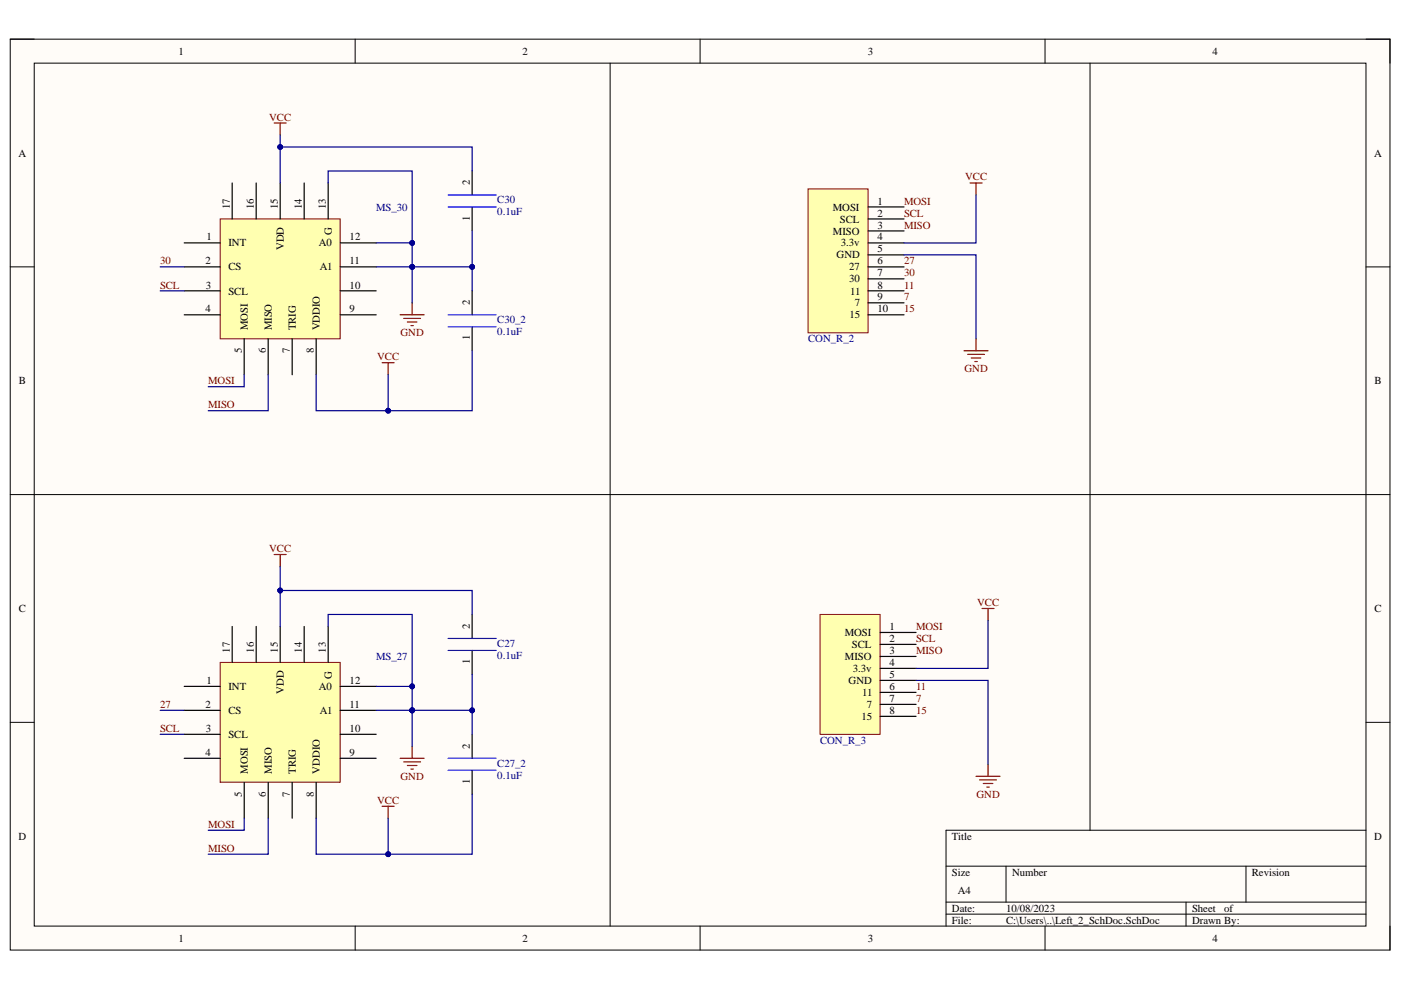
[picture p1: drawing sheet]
<svg xmlns="http://www.w3.org/2000/svg" width="297mm" height="210mm" viewBox="0 0 297 210" stroke-linecap="round" stroke-linejoin="round" font-family="sans-serif">
<path d="M2.2 8.3h292.5v193.1h-292.5z" fill-rule="evenodd" fill="#fffcf8"/>
<path d="M2.2 8.3h292.5v193.1h-292.5z" fill="none" stroke="#000" stroke-width=".21"/>
<path d="M7.3 13.4h282.3v183h-282.3z" fill-rule="evenodd" fill="#fffcf8"/>
<g fill="none" stroke="#000" stroke-width=".21">
<path d="M2.2 8.3h5.1M7.3 13.4h282.3v183h-282.3zM75.3 8.3v5.1M148.4 8.3v5.1M221.6 8.3v5.1M289.6 8.3h5.1v5.1M2.2 56.6h5.1M289.6 56.6h5.1M2.2 104.9h5.1M289.6 104.9h5.1M2.2 153.2h5.1M289.6 153.2h5.1"/>
<path d="M289.6 176h-89v20.4M75.3 196.4v5M148.4 196.4v5M200.6 183.7h89M200.6 191.3h89M200.6 193.8h89M213.3 183.7v7.6M221.6 196.4v5M251.5 191.3v5.1M264.2 183.7v7.6M294.7 196.4v5"/>
</g>
<path d="M46.7 140.4h25.4v25.5h-25.4z" fill-rule="evenodd" fill="#ffffb0"/>
<path d="M46.7 140.4h25.4v25.5h-25.4z" fill="none" stroke="#800000" stroke-width=".21"/>
<g fill="none" stroke="#000" stroke-width=".25">
<path d="M49.2 132.8v7.6M54.3 132.8v7.6M59.4 132.8v7.6M64.5 132.8v7.6M69.6 132.8v7.6M100.1 130.3v5.1M100.1 137.9v5.1M39.1 145.5h7.6M39.1 150.6h7.6M39.1 155.7h7.6M72.1 145.5h7.7M72.1 150.6h7.7"/>
<path d="M72.1 155.7h7.7M100.1 155.7v5.1M39.1 160.8h7.6M51.8 165.9v7.6M56.9 165.9v7.6M61.9 165.9v7.6M67 165.9v7.6M72.1 160.8h7.7M100.1 163.3v5.1"/>
</g>
<path d="M95 137.9h10.2M95 135.4h10.2M95 163.3h10.2M95 160.8h10.2" fill="none" stroke="#00f" stroke-width=".25"/>
<path d="M87.4 158.2v2.6M81 170.9h2.6M82.3 170.9v2.6M84.8 160.8h5.1M85.6 161.5h3.6M86.4 162.3h2M87.1 163.1h.5" fill="none" stroke="#800000" stroke-width=".25"/>
<path d="M46.7 46.4h25.4v25.4h-25.4z" fill-rule="evenodd" fill="#ffffb0"/>
<path d="M46.7 46.4h25.4v25.4h-25.4z" fill="none" stroke="#800000" stroke-width=".21"/>
<g fill="none" stroke="#000" stroke-width=".25">
<path d="M49.2 38.8v7.6M54.3 38.8v7.6M59.4 38.8v7.6M64.5 38.8v7.6M69.6 38.8v7.6M100.1 36.3v5M39.1 51.5h7.6M39.1 56.6h7.6M72.1 51.5h7.7M72.1 56.6h7.7M100.1 43.9v5.1M39.1 61.7h7.6"/>
<path d="M39.1 66.7h7.6M51.8 71.8v7.7M56.9 71.8v7.7M61.9 71.8v7.7M67 71.8v7.7M72.1 61.7h7.7M72.1 66.7h7.7M100.1 61.7v5M100.1 69.3v5.1"/>
</g>
<path d="M58.1 26.1h2.6M59.4 26.1v2.5M81 76.9h2.6M82.3 76.9v2.6M84.8 66.7h5.1M85.6 67.5h3.6M86.4 68.3h2M87.1 69h.5M87.4 64.2v2.5M58.1 117.6h2.6M59.4 117.6v2.5" fill="none" stroke="#800000" stroke-width=".25"/>
<path d="M95 43.9h10.2M95 41.3h10.2M95 69.3h10.2M95 66.7h10.2" fill="none" stroke="#00f" stroke-width=".25"/>
<path d="M171.3 40.1h12.7v30.5h-12.7z" fill-rule="evenodd" fill="#ffffb0"/>
<path d="M171.3 40.1h12.7v30.5h-12.7z" fill="none" stroke="#800000" stroke-width=".21"/>
<path d="M184 49h7.7M184 43.9h7.7M184 51.5h7.7M184 54h7.7M184 46.4h7.7M184 59.1h7.7M184 56.6h7.7M184 64.2h7.7M184 61.7h7.7M184 66.7h7.7" fill="none" stroke="#000" stroke-width=".25"/>
<path d="M173.9 130.3h12.7v25.4h-12.7z" fill-rule="evenodd" fill="#ffffb0"/>
<path d="M173.9 130.3h12.7v25.4h-12.7z" fill="none" stroke="#800000" stroke-width=".21"/>
<path d="M186.6 139.2h7.6M186.6 134.1h7.6M186.6 136.6h7.6M186.6 141.7h7.6M186.6 144.3h7.6M186.6 151.9h7.6M186.6 149.3h7.6M186.6 146.8h7.6" fill="none" stroke="#000" stroke-width=".25"/>
<g fill="none" stroke="#800000" stroke-width=".25">
<path d="M205.7 38.8h2.5M206.9 38.8v2.5M204.4 74.4h5.1M205.2 75.1h3.5M205.9 75.9h2.1M206.7 76.7h.5M206.9 71.8v2.6M208.2 129h2.6M209.5 129v2.5M206.9 164.6h5.1M207.7 165.4h3.6M208.5 166.1h2"/>
<path d="M209.2 166.9h.5M209.5 162v2.6"/>
</g>
<path d="M231.1 13.4v162.6M7.3 104.9h282.3" fill="none" stroke="#000" stroke-width=".21"/>
<path d="M34 56.6h5.1M34 61.7h5.1M51.8 79.5v2.5h-7.7M56.9 79.5v7.6h-12.8M59.4 125.2h40.7v5.1M34 155.7h5.1M34 150.6h5.1M51.8 173.5v2.5h-7.7M56.9 173.5v7.6h-12.8" fill="none" stroke="#000080" stroke-width=".25"/>
<circle cx="59.4" cy="125.2" r=".51" fill="#000080"/>
<circle cx="59.4" cy="125.2" r=".51" fill="none" stroke="#000080" stroke-width=".21"/>
<path d="M59.4 31.2h40.7v5.1" fill="none" stroke="#000080" stroke-width=".25"/>
<circle cx="59.4" cy="31.2" r=".51" fill="#000080"/>
<circle cx="59.4" cy="31.2" r=".51" fill="none" stroke="#000080" stroke-width=".21"/>
<path d="M100.1 168.4v12.7h-33.1v-7.6" fill="none" stroke="#000080" stroke-width=".25"/>
<circle cx="82.3" cy="181.1" r=".51" fill="#000080"/>
<circle cx="82.3" cy="181.1" r=".51" fill="none" stroke="#000080" stroke-width=".21"/>
<path d="M100.1 74.4v12.7h-33.1v-7.6" fill="none" stroke="#000080" stroke-width=".25"/>
<circle cx="82.3" cy="87.1" r=".51" fill="#000080"/>
<circle cx="82.3" cy="87.1" r=".51" fill="none" stroke="#000080" stroke-width=".21"/>
<path d="M69.6 132.8v-2.5h17.8v20.3" fill="none" stroke="#000080" stroke-width=".25"/>
<circle cx="87.4" cy="145.5" r=".51" fill="#000080"/>
<circle cx="87.4" cy="145.5" r=".51" fill="none" stroke="#000080" stroke-width=".21"/>
<circle cx="87.4" cy="150.6" r=".51" fill="#000080"/>
<circle cx="87.4" cy="150.6" r=".51" fill="none" stroke="#000080" stroke-width=".21"/>
<path d="M69.6 38.8v-2.5h17.8v27.9" fill="none" stroke="#000080" stroke-width=".25"/>
<circle cx="87.4" cy="51.5" r=".51" fill="#000080"/>
<circle cx="87.4" cy="51.5" r=".51" fill="none" stroke="#000080" stroke-width=".21"/>
<circle cx="87.4" cy="56.6" r=".51" fill="#000080"/>
<circle cx="87.4" cy="56.6" r=".51" fill="none" stroke="#000080" stroke-width=".21"/>
<path d="M79.8 150.6h7.6" fill="none" stroke="#000080" stroke-width=".25"/>
<circle cx="87.4" cy="150.6" r=".51" fill="#000080"/>
<circle cx="87.4" cy="150.6" r=".51" fill="none" stroke="#000080" stroke-width=".21"/>
<path d="M79.8 145.5h7.6" fill="none" stroke="#000080" stroke-width=".25"/>
<circle cx="87.4" cy="145.5" r=".51" fill="#000080"/>
<circle cx="87.4" cy="145.5" r=".51" fill="none" stroke="#000080" stroke-width=".21"/>
<path d="M79.8 56.6h7.6" fill="none" stroke="#000080" stroke-width=".25"/>
<circle cx="87.4" cy="56.6" r=".51" fill="#000080"/>
<circle cx="87.4" cy="56.6" r=".51" fill="none" stroke="#000080" stroke-width=".21"/>
<path d="M79.8 51.5h7.6" fill="none" stroke="#000080" stroke-width=".25"/>
<circle cx="87.4" cy="51.5" r=".51" fill="#000080"/>
<circle cx="87.4" cy="51.5" r=".51" fill="none" stroke="#000080" stroke-width=".21"/>
<path d="M87.4 150.6h12.7v5.1" fill="none" stroke="#000080" stroke-width=".25"/>
<circle cx="87.4" cy="150.6" r=".51" fill="#000080"/>
<circle cx="87.4" cy="150.6" r=".51" fill="none" stroke="#000080" stroke-width=".21"/>
<circle cx="100.1" cy="150.6" r=".51" fill="#000080"/>
<circle cx="100.1" cy="150.6" r=".51" fill="none" stroke="#000080" stroke-width=".21"/>
<path d="M87.4 56.6h12.7v5.1" fill="none" stroke="#000080" stroke-width=".25"/>
<circle cx="87.4" cy="56.6" r=".51" fill="#000080"/>
<circle cx="87.4" cy="56.6" r=".51" fill="none" stroke="#000080" stroke-width=".21"/>
<circle cx="100.1" cy="56.6" r=".51" fill="#000080"/>
<circle cx="100.1" cy="56.6" r=".51" fill="none" stroke="#000080" stroke-width=".21"/>
<path d="M191.7 54h15.2v17.8M206.9 41.3v10.2h-15.2M59.4 120.1v12.7M209.5 131.5v10.2h-15.3M194.2 144.3h15.3v17.7" fill="none" stroke="#000080" stroke-width=".25"/>
<circle cx="59.4" cy="125.2" r=".51" fill="#000080"/>
<circle cx="59.4" cy="125.2" r=".51" fill="none" stroke="#000080" stroke-width=".21"/>
<path d="M59.4 28.6v10.2" fill="none" stroke="#000080" stroke-width=".25"/>
<circle cx="59.4" cy="31.2" r=".51" fill="#000080"/>
<circle cx="59.4" cy="31.2" r=".51" fill="none" stroke="#000080" stroke-width=".21"/>
<path d="M82.3 173.5v7.6" fill="none" stroke="#000080" stroke-width=".25"/>
<circle cx="82.3" cy="181.1" r=".51" fill="#000080"/>
<circle cx="82.3" cy="181.1" r=".51" fill="none" stroke="#000080" stroke-width=".21"/>
<path d="M82.3 79.5v7.6" fill="none" stroke="#000080" stroke-width=".25"/>
<circle cx="82.3" cy="87.1" r=".51" fill="#000080"/>
<circle cx="82.3" cy="87.1" r=".51" fill="none" stroke="#000080" stroke-width=".21"/>
<path d="M87.4 150.6v7.6" fill="none" stroke="#000080" stroke-width=".25"/>
<circle cx="87.4" cy="150.6" r=".51" fill="#000080"/>
<circle cx="87.4" cy="150.6" r=".51" fill="none" stroke="#000080" stroke-width=".21"/>
<path d="M100.1 143v7.6" fill="none" stroke="#000080" stroke-width=".25"/>
<circle cx="100.1" cy="150.6" r=".51" fill="#000080"/>
<circle cx="100.1" cy="150.6" r=".51" fill="none" stroke="#000080" stroke-width=".21"/>
<path d="M100.1 49v7.6" fill="none" stroke="#000080" stroke-width=".25"/>
<circle cx="100.1" cy="56.6" r=".51" fill="#000080"/>
<circle cx="100.1" cy="56.6" r=".51" fill="none" stroke="#000080" stroke-width=".21"/>
<path d="M129.4 13.4v183" fill="none" stroke="#000" stroke-width=".21"/>
<g font-size="2.3">
<text x="37.9" y="11.6">1</text>
<text x="110.8" y="11.6">2</text>
<text x="184" y="11.6">3</text>
<text x="257" y="11.6">4</text>
<text x="3.9" y="33.2">A</text>
<text x="291.3" y="33.2">A</text>
<text x="99.6" y="39.3" transform="rotate(-90 99.6 39.3)">2</text>
<text x="48.7" y="44.4" transform="rotate(-90 48.7 44.4)">17</text>
<text x="53.8" y="44.4" transform="rotate(-90 53.8 44.4)">16</text>
<text x="58.9" y="44.4" transform="rotate(-90 58.9 44.4)">15</text>
<text x="64" y="44.4" transform="rotate(-90 64 44.4)">14</text>
<text x="69.1" y="44.4" transform="rotate(-90 69.1 44.4)">13</text>
<text x="99.6" y="46.8" transform="rotate(-90 99.6 46.8)">1</text>
<text x="176.6" y="44.6">MOSI</text>
<text x="178.1" y="47.2">SCL</text>
<text x="186" y="43.4">1</text>
<text x="186" y="45.9">2</text>
<text x="43.8" y="51">1</text>
<text x="48.4" y="52.3">INT</text>
<text x="60.2" y="53.1" transform="rotate(-90 60.2 53.1)">VDD</text>
<text x="67.6" y="52.3">A0</text>
<text x="70.4" y="49.8" transform="rotate(-90 70.4 49.8)">G</text>
<text x="74.1" y="51">12</text>
<text x="176.6" y="49.7">MISO</text>
<text x="178.3" y="52.3">3.3v</text>
<text x="186" y="48.5">3</text>
<text x="186" y="51">4</text>
<text x="186" y="53.5">5</text>
<text x="43.6" y="56.1">2</text>
<text x="48.4" y="57.3">CS</text>
<text x="67.8" y="57.3">A1</text>
<text x="74.1" y="56.1">11</text>
<text x="177.4" y="54.8">GND</text>
<text x="180" y="59.9">30</text>
<text x="180" y="57.3">27</text>
<text x="186" y="58.6">7</text>
<text x="186" y="56.1">6</text>
<text x="43.7" y="61.2">3</text>
<text x="48.4" y="62.4">SCL</text>
<text x="74.1" y="61.2">10</text>
<text x="99.6" y="64.7" transform="rotate(-90 99.6 64.7)">2</text>
<text x="180.2" y="62.4">11</text>
<text x="181.2" y="65">7</text>
<text x="186" y="63.7">9</text>
<text x="186" y="61.2">8</text>
<text x="43.6" y="66.2">4</text>
<text x="52.6" y="70.1" transform="rotate(-90 52.6 70.1)">MOSI</text>
<text x="57.6" y="70.1" transform="rotate(-90 57.6 70.1)">MISO</text>
<text x="62.7" y="70.1" transform="rotate(-90 62.7 70.1)">TRIG</text>
<text x="67.8" y="70.1" transform="rotate(-90 67.8 70.1)">VDDIO</text>
<text x="74.1" y="66.2">9</text>
<text x="180.1" y="67.5">15</text>
<text x="186" y="66.2">10</text>
<text x="51.3" y="74.9" transform="rotate(-90 51.3 74.9)">5</text>
<text x="56.4" y="74.9" transform="rotate(-90 56.4 74.9)">6</text>
<text x="61.4" y="74.9" transform="rotate(-90 61.4 74.9)">7</text>
<text x="66.5" y="74.9" transform="rotate(-90 66.5 74.9)">8</text>
<text x="99.6" y="72.2" transform="rotate(-90 99.6 72.2)">1</text>
<text x="4" y="81.5">B</text>
<text x="291.4" y="81.5">B</text>
<text x="4" y="129.8">C</text>
<text x="291.4" y="129.8">C</text>
<text x="99.6" y="133.3" transform="rotate(-90 99.6 133.3)">2</text>
<text x="179.1" y="134.9">MOSI</text>
<text x="180.6" y="137.4">SCL</text>
<text x="188.6" y="133.6">1</text>
<text x="188.6" y="136.1">2</text>
<text x="48.7" y="138.4" transform="rotate(-90 48.7 138.4)">17</text>
<text x="53.8" y="138.4" transform="rotate(-90 53.8 138.4)">16</text>
<text x="58.9" y="138.4" transform="rotate(-90 58.9 138.4)">15</text>
<text x="64" y="138.4" transform="rotate(-90 64 138.4)">14</text>
<text x="69.1" y="138.4" transform="rotate(-90 69.1 138.4)">13</text>
<text x="70.4" y="143.9" transform="rotate(-90 70.4 143.9)">G</text>
<text x="99.6" y="140.8" transform="rotate(-90 99.6 140.8)">1</text>
<text x="179.1" y="139.9">MISO</text>
<text x="180.8" y="142.5">3.3v</text>
<text x="188.6" y="138.7">3</text>
<text x="188.6" y="141.2">4</text>
<text x="188.6" y="143.7">5</text>
<text x="43.8" y="145">1</text>
<text x="48.4" y="146.3">INT</text>
<text x="60.2" y="147.1" transform="rotate(-90 60.2 147.1)">VDD</text>
<text x="67.6" y="146.3">A0</text>
<text x="74.1" y="145">12</text>
<text x="179.9" y="145">GND</text>
<text x="182.8" y="147.6">11</text>
<text x="188.6" y="148.8">7</text>
<text x="188.6" y="146.3">6</text>
<text x="43.6" y="150.1">2</text>
<text x="43.7" y="155.2">3</text>
<text x="48.4" y="151.4">CS</text>
<text x="67.8" y="151.4">A1</text>
<text x="74.1" y="155.2">10</text>
<text x="74.1" y="150.1">11</text>
<text x="182.7" y="152.7">15</text>
<text x="183.8" y="150.1">7</text>
<text x="188.6" y="151.4">8</text>
<text x="43.6" y="160.3">4</text>
<text x="48.4" y="156.5">SCL</text>
<text x="74.1" y="160.3">9</text>
<text x="99.6" y="158.7" transform="rotate(-90 99.6 158.7)">2</text>
<text x="52.6" y="164.1" transform="rotate(-90 52.6 164.1)">MOSI</text>
<text x="57.6" y="164.1" transform="rotate(-90 57.6 164.1)">MISO</text>
<text x="62.7" y="164.1" transform="rotate(-90 62.7 164.1)">TRIG</text>
<text x="67.8" y="164.1" transform="rotate(-90 67.8 164.1)">VDDIO</text>
<text x="99.6" y="166.2" transform="rotate(-90 99.6 166.2)">1</text>
<text x="51.3" y="168.9" transform="rotate(-90 51.3 168.9)">5</text>
<text x="56.4" y="168.9" transform="rotate(-90 56.4 168.9)">6</text>
<text x="61.4" y="168.9" transform="rotate(-90 61.4 168.9)">7</text>
<text x="66.5" y="168.9" transform="rotate(-90 66.5 168.9)">8</text>
<text x="3.9" y="178.1">D</text>
<text x="201.8" y="178.1">Title</text>
<text x="291.4" y="178.1">D</text>
<text x="201.8" y="185.7">Size</text>
<text x="214.6" y="185.7">Number</text>
<text x="265.4" y="185.7">Revision</text>
<text x="203.1" y="189.5">A4</text>
<text x="201.8" y="193.3">Date:</text>
<text x="201.8" y="195.9">File:</text>
<text x="213.3" y="193.3">10/08/2023</text>
<text x="213.3" y="195.9">C:\Users\..\Left_2_SchDoc.SchDoc</text>
<text x="252.7" y="193.3">Sheet</text>
<text x="252.7" y="195.9">Drawn By:</text>
<text x="259.5" y="193.3">of</text>
<text x="37.9" y="199.7">1</text>
<text x="110.8" y="199.7">2</text>
<text x="184" y="199.7">3</text>
<text x="257" y="199.7">4</text>
</g>
<g font-size="2.3" fill="#800000">
<text x="57.1" y="25.6">VCC</text>
<text x="204.6" y="38.3">VCC</text>
<text x="191.7" y="43.4">MOSI</text>
<text x="191.7" y="45.9">SCL</text>
<text x="191.7" y="48.5">MISO</text>
<text x="33.9" y="56.1">30</text>
<text x="191.7" y="56.1">27</text>
<text x="191.7" y="58.6">30</text>
<text x="33.9" y="61.2">SCL</text>
<text x="191.7" y="61.2">11</text>
<text x="191.7" y="63.7">7</text>
<text x="84.9" y="71.3">GND</text>
<text x="191.7" y="66.2">15</text>
<text x="80" y="76.4">VCC</text>
<text x="44.1" y="81.5">MOSI</text>
<text x="204.5" y="78.9">GND</text>
<text x="44.1" y="86.6">MISO</text>
<text x="57.1" y="117.1">VCC</text>
<text x="207.2" y="128.5">VCC</text>
<text x="194.2" y="133.6">MOSI</text>
<text x="194.2" y="136.1">SCL</text>
<text x="194.2" y="138.7">MISO</text>
<text x="194.2" y="146.3">11</text>
<text x="194.2" y="148.8">7</text>
<text x="33.9" y="150.1">27</text>
<text x="33.9" y="155.2">SCL</text>
<text x="194.2" y="151.4">15</text>
<text x="84.9" y="165.3">GND</text>
<text x="80" y="170.5">VCC</text>
<text x="207" y="169.2">GND</text>
<text x="44.1" y="175.5">MOSI</text>
<text x="44.1" y="180.6">MISO</text>
</g>
<g font-size="2.3" fill="#000080">
<text x="79.8" y="44.6">MS_30</text>
<text x="105.4" y="43.1">C30</text>
<text x="105.4" y="45.7">0.1uF</text>
<text x="105.4" y="68.5">C30_2</text>
<text x="105.4" y="71.1">0.1uF</text>
<text x="171.3" y="72.6">CON_R_2</text>
<text x="105.4" y="137.1">C27</text>
<text x="79.8" y="139.9">MS_27</text>
<text x="105.4" y="139.7">0.1uF</text>
<text x="173.9" y="157.7">CON_R_3</text>
<text x="105.4" y="162.5">C27_2</text>
<text x="105.4" y="165.1">0.1uF</text>
</g>
</svg>
